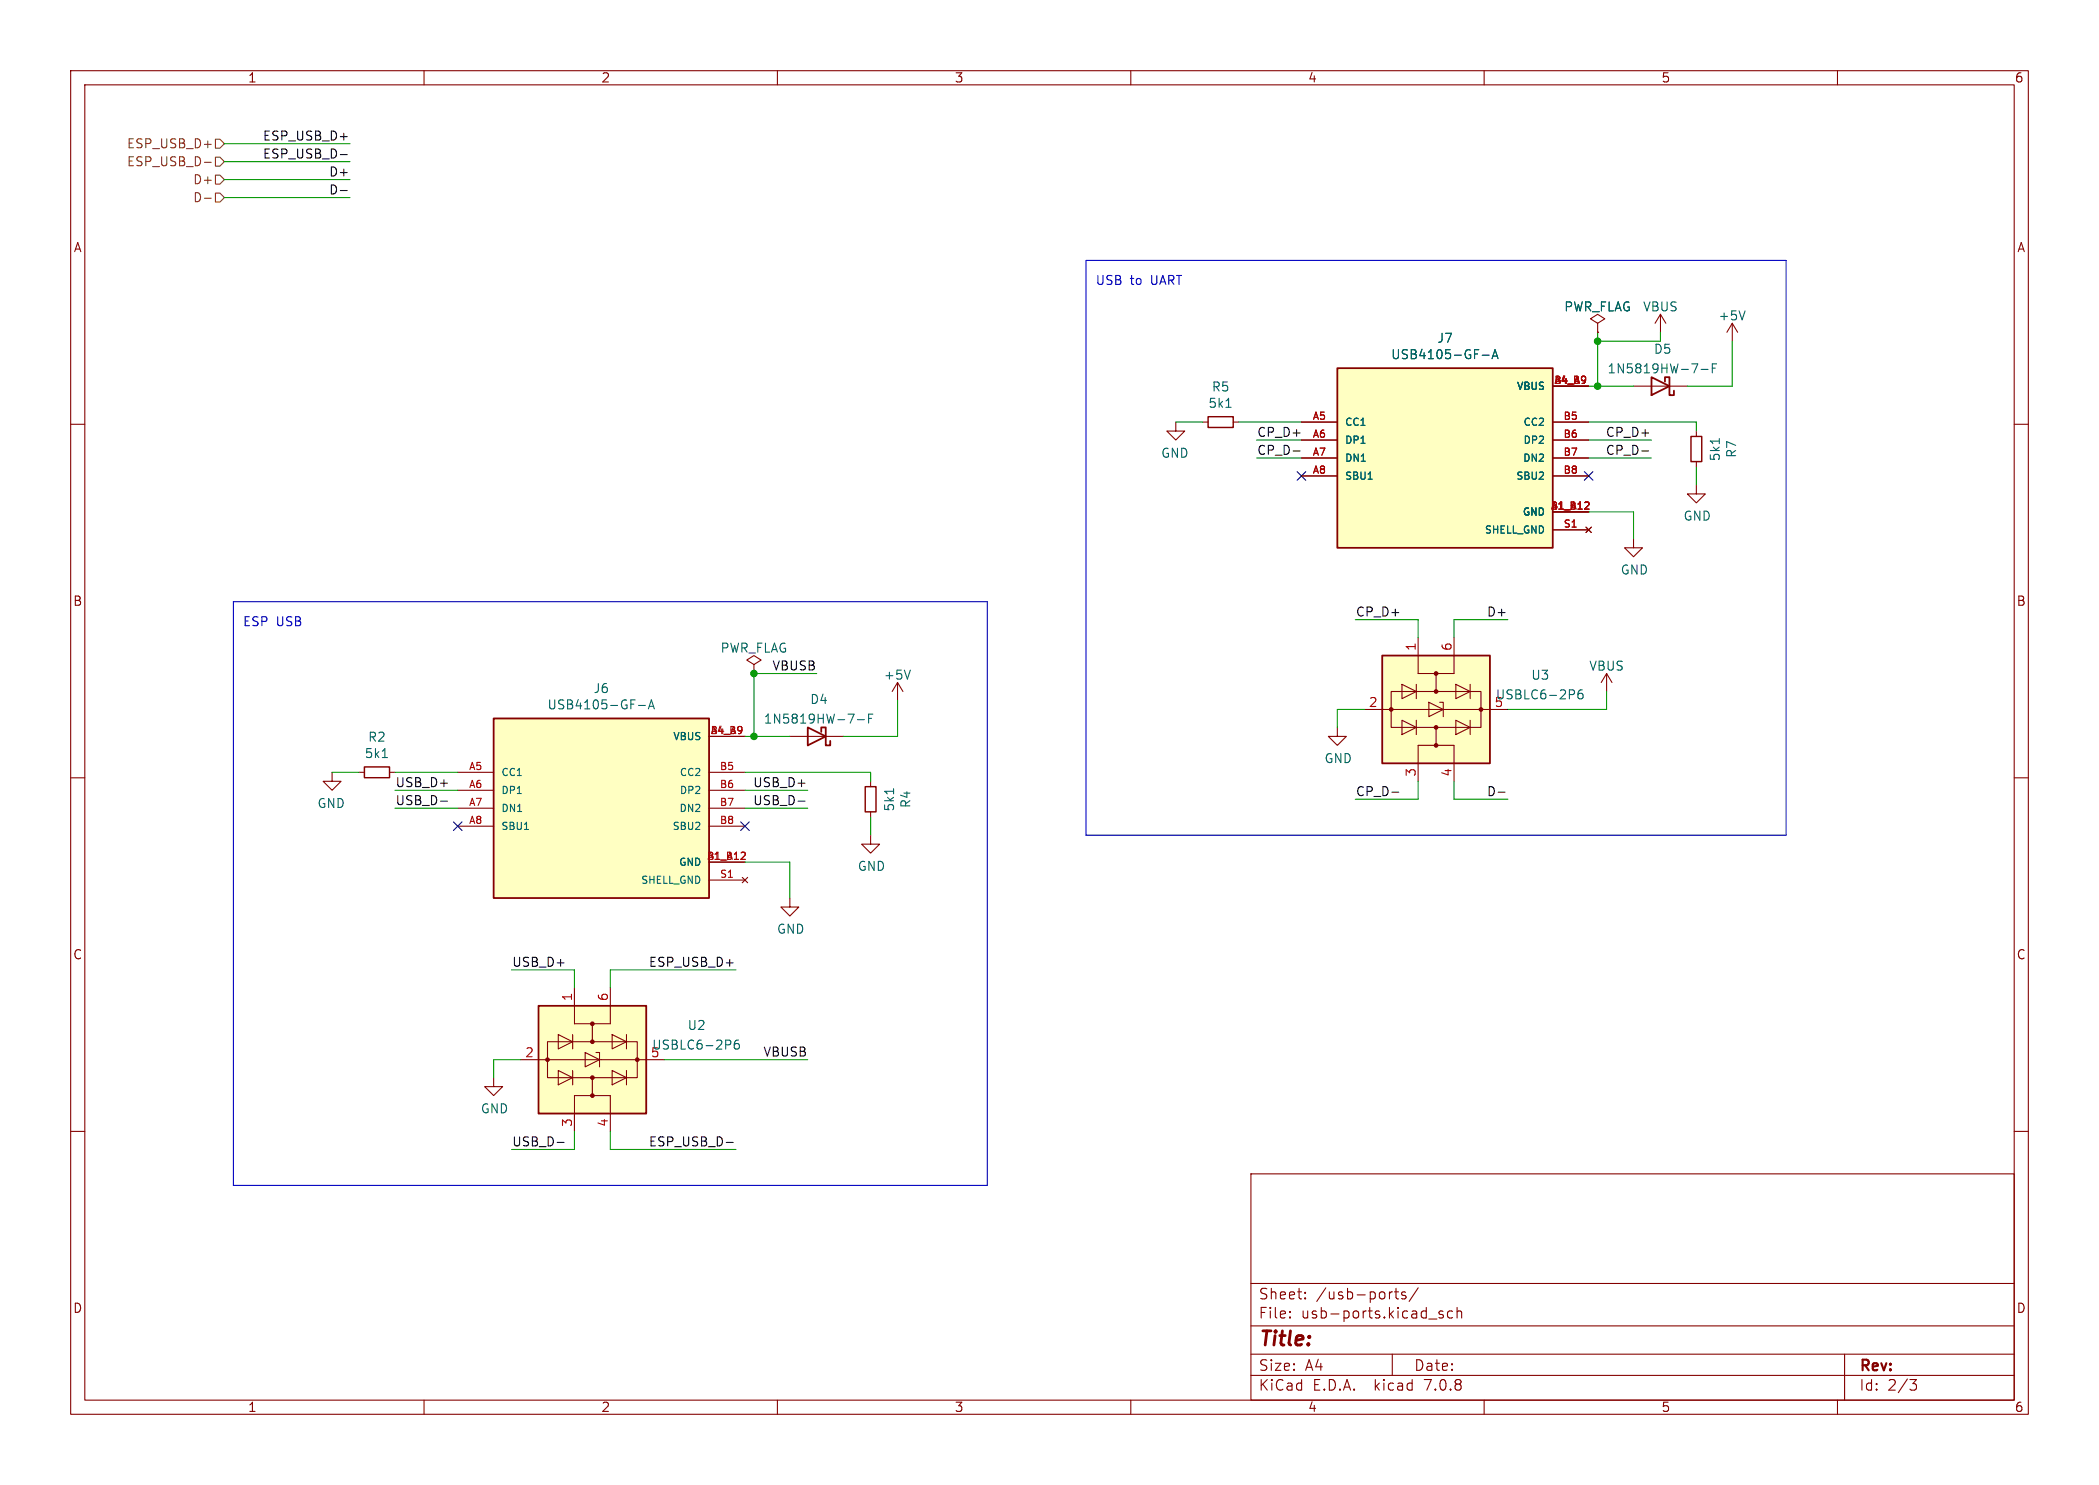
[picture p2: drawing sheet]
<svg xmlns="http://www.w3.org/2000/svg" width="297mm" height="210mm" viewBox="0 0 297 210" stroke-linecap="round" stroke-linejoin="round" font-family="sans-serif">
<g fill="none" stroke="#840000" stroke-width=".15">
<path d="M10 10h277v190h-277zM12 12h273v186h-273zM60 10v2M110 10v2M160 10v2M210 10v2M260 10v2M10 60h2M166.4 59.7v1.3h-1.3l1.3 1.2 1.2-1.2h-1.2M170.2 59.7h.7M174.5 59.7h.8M184.1 59.7h5.1"/>
<path d="M219.7 54.6h5.1M219.7 59.7h5.1M226.1 45.7l1-.6-1-.6-1.1 .6 1.1 .6v1.3M226.1 47h.1M231.1 54.6h7.7M234.9 44.5l-.7 1.2M234.9 44.5v2.5M234.9 44.5l.8 1.2M245.1 45.7l-.8 1.3M245.1 45.7v2.6M245.1 45.7l.8 1.3M285 60h2"/>
<path d="M184.1 62.2h5.1M184.1 64.8h5.1M184.1 67.3h5.1M219.7 72.4h5.1M219.7 62.2h5.1M219.7 64.8h5.1M219.7 67.3h5.1M219.7 74.9h5.1M224.4 74.5l.8 .8M225.2 74.5l-.8 .8M231.1 76.2v1.3h1.3l-1.3 1.2-1.2-1.2h1.2M240 68.6v1.3h1.3l-1.3 1.2-1.2-1.2h1.2"/>
<path d="M240 61v.7M240 65.3v.7M106.7 94l1-.7-1-.6-1 .6 1 .7v1.3M106.7 95.3h.1M127 96.5l-.8 1.3M127 96.5v2.6M127 96.5l.8 1.3M196.8 97.8h12.7v5.1h-12.7zM198.4 96.8l2 1-2 1zM200.4 96.8v2M200.7 90.2v5.1h2.5M202.2 99.3l2 1-2 1z"/>
<path d="M203.7 99.3h.5v2M205.7 90.2v5.1h-2.5v2.5M206 96.8l2 1-2 1zM208 96.8v2M227.3 95.3l-.7 1.2M227.3 95.3v2.5M227.3 95.3l.8 1.2M10 110h2M47 109.2v1.3h-1.3l1.3 1.3 1.3-1.3h-1.3M50.8 109.2h.8M55.1 109.2h.8M64.8 109.2h5"/>
<path d="M64.8 111.8h5M64.8 114.3h5M64.8 116.8h5M100.3 104.1h5.1M100.3 109.2h5.1M100.3 111.8h5.1M100.3 114.3h5.1M100.3 116.8h5.1M111.8 104.1h7.6M123.2 118.1v1.3h1.3l-1.3 1.3-1.3-1.3h1.3M123.2 110.5v.8M123.2 114.8v.8"/>
<path d="M189.2 102.9v1.2h1.3l-1.3 1.3-1.2-1.3h1.2M193 100.3h20.4M198.4 101.9l2 1-2 1zM200.4 101.9v2M203.2 102.9v2.5h2.5v5.1M203.2 105.4h-2.5v5.1M206 101.9l2 1-2 1zM208 101.9v2M285 110h2M81.3 139.7v5.1h2.5M86.4 139.7v5.1h-2.6v2.5M100.3 121.9h5.1"/>
<path d="M100.3 124.5h5.1M105 124.1l.8 .7M105.8 124.1l-.8 .7M111.8 127v1.3h1.2l-1.2 1.2-1.3-1.2h1.3M10 160h2M69.8 152.4v1.3h1.3l-1.3 1.2-1.2-1.2h1.2M73.7 149.9h20.3M77.5 147.3h12.7v5.1h-12.7zM79 146.3l2 1-2 1zM79 151.4l2 1-2 1zM81 146.3v2M81 151.4v2"/>
<path d="M82.8 148.8l2 1.1-2 1zM83.8 152.4v2.5h2.6v5.1M83.8 154.9h-2.5v5.1M84.3 148.8h.5v2.1M86.6 146.3l2 1-2 1zM86.6 151.4l2 1-2 1zM88.6 146.3v2M88.6 151.4v2M285 160h2M177 166h108v32h-108zM60 198v2M110 198v2"/>
<path d="M160 198v2M177 194.5h108M177 191.5h108M177 187.5h108M177 181.5h108M182.5 186.3h.1l-.1 .1M182.5 186.3v.1M182.5 185.5v.1M182.5 185.5h.1l-.1 .1M184.7 183.6v.1M184.7 183.6h-.1l.1 .1M184.7 182.8v.1"/>
<path d="M184.7 182.8h-.1l.1 .1M197 191.5v3M197 182.7l-.3 .1M197.3 182.7h.6M197.5 182.2v1.3l.1 .1 .3 .1M198.9 182.8l-.4-.1-.2 .2 .1 .2 .5 .2 .1 .1-.1 .2-.2 .1-.4-.1M200.7 182.1l-1.3 2M202.2 186.5h1.1M204.2 185.5l-.4-.1-.2 .2 .1 .2 .5 .2v.1v.2l-.2 .1-.4-.1M205.5 185.5l-.4-.1-.3 .3v.4l.2 .2 .1 .1 .4-.1M206.2 185.5a.37 .37 0 0 1 .6 .1v.8M206.2 184.9v1.5"/>
<path d="M210 198v2M260 198v2M261 191.5v6.5M270.2 195.1h1l-.5 .6a.41 .41 0 0 1 .5 .3v.3l-.2 .2-.5 .1"/>
</g>
<path d="M189.2 52.1h30.5v25.4h-30.5zM233.7 53.3l2.5 1.3-2.5 1.3zM235.6 54v-.7h.6v2.6h.7v-.7M195.6 92.7h15.2v15.3h-15.2zM69.8 101.6h30.5v25.4h-30.5zM114.3 102.9l2.5 1.2-2.5 1.3zM116.2 103.5v-.6h.6v2.5h.7v-.6M76.2 142.2h15.2v15.3h-15.2z" fill="none" stroke="#840000" stroke-width=".25"/>
<g fill="none" stroke="#006464" stroke-width=".15">
<path d="M173.5 57.6h.7M209.7 50.2h1M211.1 50.7l.4-1.3 .5 1.3M211.2 50.4h.6M240.7 52.2h1M242.3 52.1h.4M242.9 51.5h-.6v1.2M246.9 44l-.4 1.2M193.6 67.8h.6M243.3 62v.7M90.4 99.8h.9M91.9 99.9h.6"/>
<path d="M128.8 94.8l-.4 1.2M222.7 97.6l.1 .2-.1 .4M223.9 97.6a.5 .5 0 0 0-.6 .5v.5l.1 .2h.4l.1-.1 .1-.4-.1-.2-.4-.1-.2 .3M54.1 107.1h.7M74.2 117.3h.6M91.7 100.2l.5-1.2 .4 1.2M121.3 101.8h1M122.9 101.6h.4M123.5 101h-.6v1.3M126.4 111.5v.8M103.3 147.1l.1 .2-.1 .4M104.5 147.1a.5 .5 0 0 0-.6 .5v.5l.1 .2 .4 .1 .2-.2v-.4l-.1-.2h-.4l-.2 .2"/>
</g>
<g fill="#ffffc2" stroke="#ffffc2" stroke-width=".14">
<path d="M69.8 101.6h30.5v25.4h-30.5z"/>
<path d="M76.2 142.2h15.2v15.3h-15.2z"/>
<path d="M195.6 92.7h15.2v15.3h-15.2z"/>
<path d="M189.2 52.1h30.5v25.4h-30.5z"/>
</g>
<path d="M224.2 72h.6M224.8 71.1v.3M104.8 121.5h.7M105.4 120.6v.4" fill="none" stroke="#a90000" stroke-width=".15"/>
<path d="M170.9 58.9h3.6v1.6h-3.6zM239.3 61.7h1.5v3.6h-1.5zM51.6 108.5h3.5v1.5h-3.5zM122.4 111.3h1.6v3.5h-1.6z" fill="none" stroke="#840000" stroke-width=".2"/>
<g fill="#840000" stroke="#840000" stroke-width=".15">
<circle cx="83.8" cy="144.8" r=".25"/>
<circle cx="83.8" cy="147.3" r=".25"/>
<circle cx="77.5" cy="149.9" r=".25"/>
<circle cx="90.2" cy="149.9" r=".25"/>
<circle cx="83.8" cy="152.4" r=".25"/>
<circle cx="83.8" cy="154.9" r=".25"/>
<circle cx="203.2" cy="95.2" r=".25"/>
<circle cx="203.2" cy="97.8" r=".25"/>
<circle cx="196.8" cy="100.3" r=".25"/>
<circle cx="209.5" cy="100.3" r=".25"/>
<circle cx="203.2" cy="102.9" r=".25"/>
<circle cx="203.2" cy="105.4" r=".25"/>
</g>
<path d="M30.5 19.7h.6l.6 .6-.6 .7h-.6zM28.9 28h1M28.9 23h1M28.9 20.4h1M30.5 27.3h.6l.6 .6-.6 .7h-.6zM30.5 22.2h.6l.6 .7-.6 .6h-.6zM30.5 24.8h.6l.6 .6-.6 .6h-.6z" fill="none" stroke="#725600" stroke-width=".15"/>
<path d="M48.2 19.3h.9M48.2 26.9h.9M48.2 21.9h.9M183 63.8h.9M232.3 63.8h1M62.3 113.3h1M112.9 113.3h1M197 112h.9M212 112h1M102.8 136.2h.9M78.8 161.6h1M102.8 161.6h.9" fill="none" stroke="#0f0f0f" stroke-width=".15"/>
<path d="M153.7 36.8h99v81.3h-99zM33 85.1h106.7v82.5h-106.7z" fill="none" stroke="#0000c2" stroke-width=".15"/>
<g fill="none" stroke="#009600" stroke-width=".15">
<path d="M31.7 22.9h17.8M31.7 25.4h17.8M31.7 20.3h17.8M31.7 27.9h17.8M166.4 59.7h3.8M175.3 59.7h8.8M224.8 59.7h15.2v1.3M224.8 54.6h6.3M226.1 47v7.6M234.9 47v1.3h-8.8M245.1 48.3v6.3h-6.3M177.8 62.2h6.3"/>
<path d="M177.8 64.8h6.3M224.8 62.2h8.9M224.8 64.8h8.9M224.8 72.4h6.3v3.8M240 66v2.6M115.6 95.3h-8.9v8.8M127 99.1v5h-7.6M191.8 87.6h8.9v2.6M213.4 87.6h-7.7v2.6M227.3 97.8v2.5h-13.9M47 109.2h3.8M55.9 111.8h8.9"/>
<path d="M55.9 114.3h8.9M55.9 109.2h8.9M105.4 111.8h8.9M105.4 104.1h6.4M105.4 114.3h8.9M105.4 109.2h17.8v1.3M123.2 115.6v2.5M193 100.3h-3.8v2.6M200.7 110.5v2.5h-8.9M205.7 110.5v2.5h7.7M72.4 137.2h8.9v2.5M104.1 137.2h-17.7v2.5"/>
<path d="M105.4 121.9h6.4v5.1M73.7 149.9h-3.9v2.5M94 149.9h20.3M81.3 160v2.6h-8.9M86.4 160v2.6h17.7"/>
</g>
<path d="M183.5 66.7l1.3 1.2M184.8 66.7l-1.3 1.2M224.2 66.7l1.2 1.2M225.4 66.7l-1.2 1.2M64.2 116.2l1.2 1.2M65.4 116.2l-1.2 1.2M104.8 116.2l1.2 1.2M106 116.2l-1.2 1.2" fill="none" stroke="#000084" stroke-width=".15"/>
<g fill="#009600" stroke="#009600" stroke-width=".15">
<circle cx="106.7" cy="104.1" r=".46"/>
<circle cx="106.7" cy="95.3" r=".46"/>
<circle cx="226.1" cy="54.6" r=".46"/>
<circle cx="226.1" cy="48.3" r=".46"/>
</g>
<text font-size="2.8" fill="#840000" x="178" y="190.9">Title:</text>
<g font-size="2.1" fill="#840000">
<text x="178" y="184">Sheet:</text>
<text x="186.2" y="184">/usb-ports/</text>
<text x="178" y="186.7">File:</text>
<text x="184.1" y="186.7">usb-ports.kicad_sch</text>
<text x="178" y="196.9">KiCad</text>
<text x="178" y="194.1">Size:</text>
<text x="184.7" y="194.1">A4</text>
<text x="185.7" y="196.9">E.D.A.</text>
<text x="194.6" y="196.9">kicad</text>
<text x="200" y="194.1">Date:</text>
<text x="201.8" y="196.9">7.0.8</text>
<text x="263" y="194.3">Rev:</text>
<text x="263" y="196.9">Id:</text>
<text x="267.1" y="196.9">2/3</text>
</g>
<g font-size="1.8" fill="#840000">
<text x="35" y="11.9">1</text>
<text x="85" y="11.9">2</text>
<text x="135" y="11.9">3</text>
<text x="185" y="11.9">4</text>
<text x="235" y="11.9">5</text>
<text x="285" y="11.9">6</text>
<text x="10.3" y="35.9">A</text>
<text x="285.3" y="35.9">A</text>
<text x="10.3" y="85.9">B</text>
<text x="285.3" y="85.9">B</text>
<text x="10.3" y="135.9">C</text>
<text x="285.3" y="135.9">C</text>
<text x="10.3" y="185.9">D</text>
<text x="285.3" y="185.9">D</text>
<text x="35" y="199.9">1</text>
<text x="85" y="199.9">2</text>
<text x="135" y="199.9">3</text>
<text x="185" y="199.9">4</text>
<text x="235" y="199.9">5</text>
<text x="285" y="199.9">6</text>
</g>
<g font-size="1.8" fill="#725600">
<text x="17.9" y="23.7">ESP_USB_D-</text>
<text x="17.9" y="21.2">ESP_USB_D+</text>
<text x="27.2" y="28.8">D-</text>
<text x="27.2" y="26.3">D+</text>
</g>
<g font-size="1.8" fill="#0f0f0f">
<text x="37.1" y="20">ESP_USB_D+</text>
<text x="37.1" y="22.5">ESP_USB_D-</text>
<text x="46.5" y="25.1">D+</text>
<text x="46.5" y="27.6">D-</text>
<text x="177.8" y="61.9">CP_D+</text>
<text x="177.8" y="64.4">CP_D-</text>
<text x="227.1" y="64.4">CP_D-</text>
<text x="227.1" y="61.9">CP_D+</text>
<text x="191.8" y="87.3">CP_D+</text>
<text x="210.3" y="87.3">D+</text>
<text x="109.2" y="94.9">VBUSB</text>
<text x="55.9" y="111.4">USB_D+</text>
<text x="55.9" y="114">USB_D-</text>
<text x="106.5" y="114">USB_D-</text>
<text x="106.5" y="111.4">USB_D+</text>
<text x="191.8" y="112.7">CP_D-</text>
<text x="210.3" y="112.7">D-</text>
<text x="72.4" y="136.8">USB_D+</text>
<text x="91.7" y="136.8">ESP_USB_D+</text>
<text x="107.9" y="149.5">VBUSB</text>
<text x="72.4" y="162.2">USB_D-</text>
<text x="91.7" y="162.2">ESP_USB_D-</text>
</g>
<g font-size="1.8" fill="#0000c2">
<text x="154.9" y="40.4">USB</text>
<text x="159.9" y="40.4">to</text>
<text x="163" y="40.4">UART</text>
<text x="34.3" y="88.7">ESP</text>
<text x="39.1" y="88.7">USB</text>
</g>
<g font-size="1.8" fill="#006464">
<text x="221.2" y="44.2">PWR_FLAG</text>
<text x="232.4" y="44.2">VBUS</text>
<text x="243.1" y="45.5">+5V</text>
<text x="196.7" y="51">USB4105-GF-A</text>
<text x="203.3" y="48.7">J7</text>
<text x="227.4" y="53">1N5819HW-7-F</text>
<text x="233.9" y="50.2">D5</text>
<text x="170.9" y="57.9">5k1</text>
<text x="171.4" y="55.6">R5</text>
<text x="164.2" y="64.9">GND</text>
<text x="243.6" y="65.3" transform="rotate(-90 243.6 65.3)">5k1</text>
<text x="245.9" y="64.8" transform="rotate(-90 245.9 64.8)">R7</text>
<text x="238.1" y="73.8">GND</text>
<text x="229.2" y="81.5">GND</text>
<text x="101.9" y="92.5">PWR_FLAG</text>
<text x="224.8" y="95">VBUS</text>
<text x="77.4" y="100.5">USB4105-GF-A</text>
<text x="83.9" y="98.2">J6</text>
<text x="114.5" y="99.8">D4</text>
<text x="125" y="96.3">+5V</text>
<text x="211.4" y="100.1">5</text>
<text x="211.6" y="99.1">USBLC6-2P6</text>
<text x="216.6" y="96.3">U3</text>
<text x="51.5" y="107.4">5k1</text>
<text x="52" y="105.1">R2</text>
<text x="108" y="102.5">1N5819HW-7-F</text>
<text x="187.3" y="108.1">GND</text>
<text x="44.8" y="114.5">GND</text>
<text x="126.7" y="114.9" transform="rotate(-90 126.7 114.9)">5k1</text>
<text x="129" y="114.4" transform="rotate(-90 129 114.4)">R4</text>
<text x="121.3" y="123.4">GND</text>
<text x="109.9" y="132.3">GND</text>
<text x="92" y="149.6">5</text>
<text x="92.2" y="148.6">USBLC6-2P6</text>
<text x="97.2" y="145.9">U2</text>
<text x="67.9" y="157.7">GND</text>
</g>
<g font-size="1.8" fill="#a90000">
<text x="200.4" y="92.1" transform="rotate(-90 200.4 92.1)">1</text>
<text x="205.5" y="92.1" transform="rotate(-90 205.5 92.1)">6</text>
<text x="193.6" y="100.1">2</text>
<text x="200.4" y="109.9" transform="rotate(-90 200.4 109.9)">3</text>
<text x="205.5" y="109.9" transform="rotate(-90 205.5 109.9)">4</text>
<text x="81" y="141.7" transform="rotate(-90 81 141.7)">1</text>
<text x="86.1" y="141.7" transform="rotate(-90 86.1 141.7)">6</text>
<text x="74.2" y="149.6">2</text>
<text x="81" y="159.5" transform="rotate(-90 81 159.5)">3</text>
<text x="86.1" y="159.5" transform="rotate(-90 86.1 159.5)">4</text>
</g>
<g font-size="1.4" fill="#a90000">
<text x="185.6" y="59.4">A5</text>
<text x="219.8" y="54.4">B4_A9</text>
<text x="221.1" y="59.4">B5</text>
<text x="185.6" y="62">A6</text>
<text x="185.6" y="64.5">A7</text>
<text x="221.1" y="62">B6</text>
<text x="221.1" y="64.5">B7</text>
<text x="185.6" y="67.1">A8</text>
<text x="221.1" y="67.1">B8</text>
<text x="219.3" y="72.1">B1_A12</text>
<text x="221.2" y="74.7">S1</text>
<text x="100.4" y="103.9">B4_A9</text>
<text x="66.3" y="109">A5</text>
<text x="66.3" y="111.5">A6</text>
<text x="101.8" y="109">B5</text>
<text x="101.8" y="111.5">B6</text>
<text x="66.3" y="114">A7</text>
<text x="66.3" y="116.6">A8</text>
<text x="101.8" y="114">B7</text>
<text x="101.8" y="116.6">B8</text>
<text x="100" y="121.7">B1_A12</text>
<text x="101.8" y="124.2">S1</text>
</g>
<g font-size="1.4" fill="#006464">
<text x="214.5" y="55.3">VBUS</text>
<text x="190.2" y="60.4">CC1</text>
<text x="190.2" y="63">DP1</text>
<text x="190.2" y="65.5">DN1</text>
<text x="215.4" y="65.5">DN2</text>
<text x="215.4" y="60.4">CC2</text>
<text x="215.4" y="63">DP2</text>
<text x="190.2" y="68">SBU1</text>
<text x="214.4" y="68">SBU2</text>
<text x="210" y="75.7">SHELL_GND</text>
<text x="215.3" y="73.1">GND</text>
<text x="95.1" y="104.9">VBUS</text>
<text x="70.9" y="110">CC1</text>
<text x="70.9" y="112.5">DP1</text>
<text x="96.1" y="110">CC2</text>
<text x="96.1" y="112.5">DP2</text>
<text x="70.9" y="115">DN1</text>
<text x="70.9" y="117.6">SBU1</text>
<text x="95" y="117.6">SBU2</text>
<text x="96" y="115">DN2</text>
<text x="90.6" y="125.2">SHELL_GND</text>
<text x="96" y="122.7">GND</text>
</g>
</svg>
